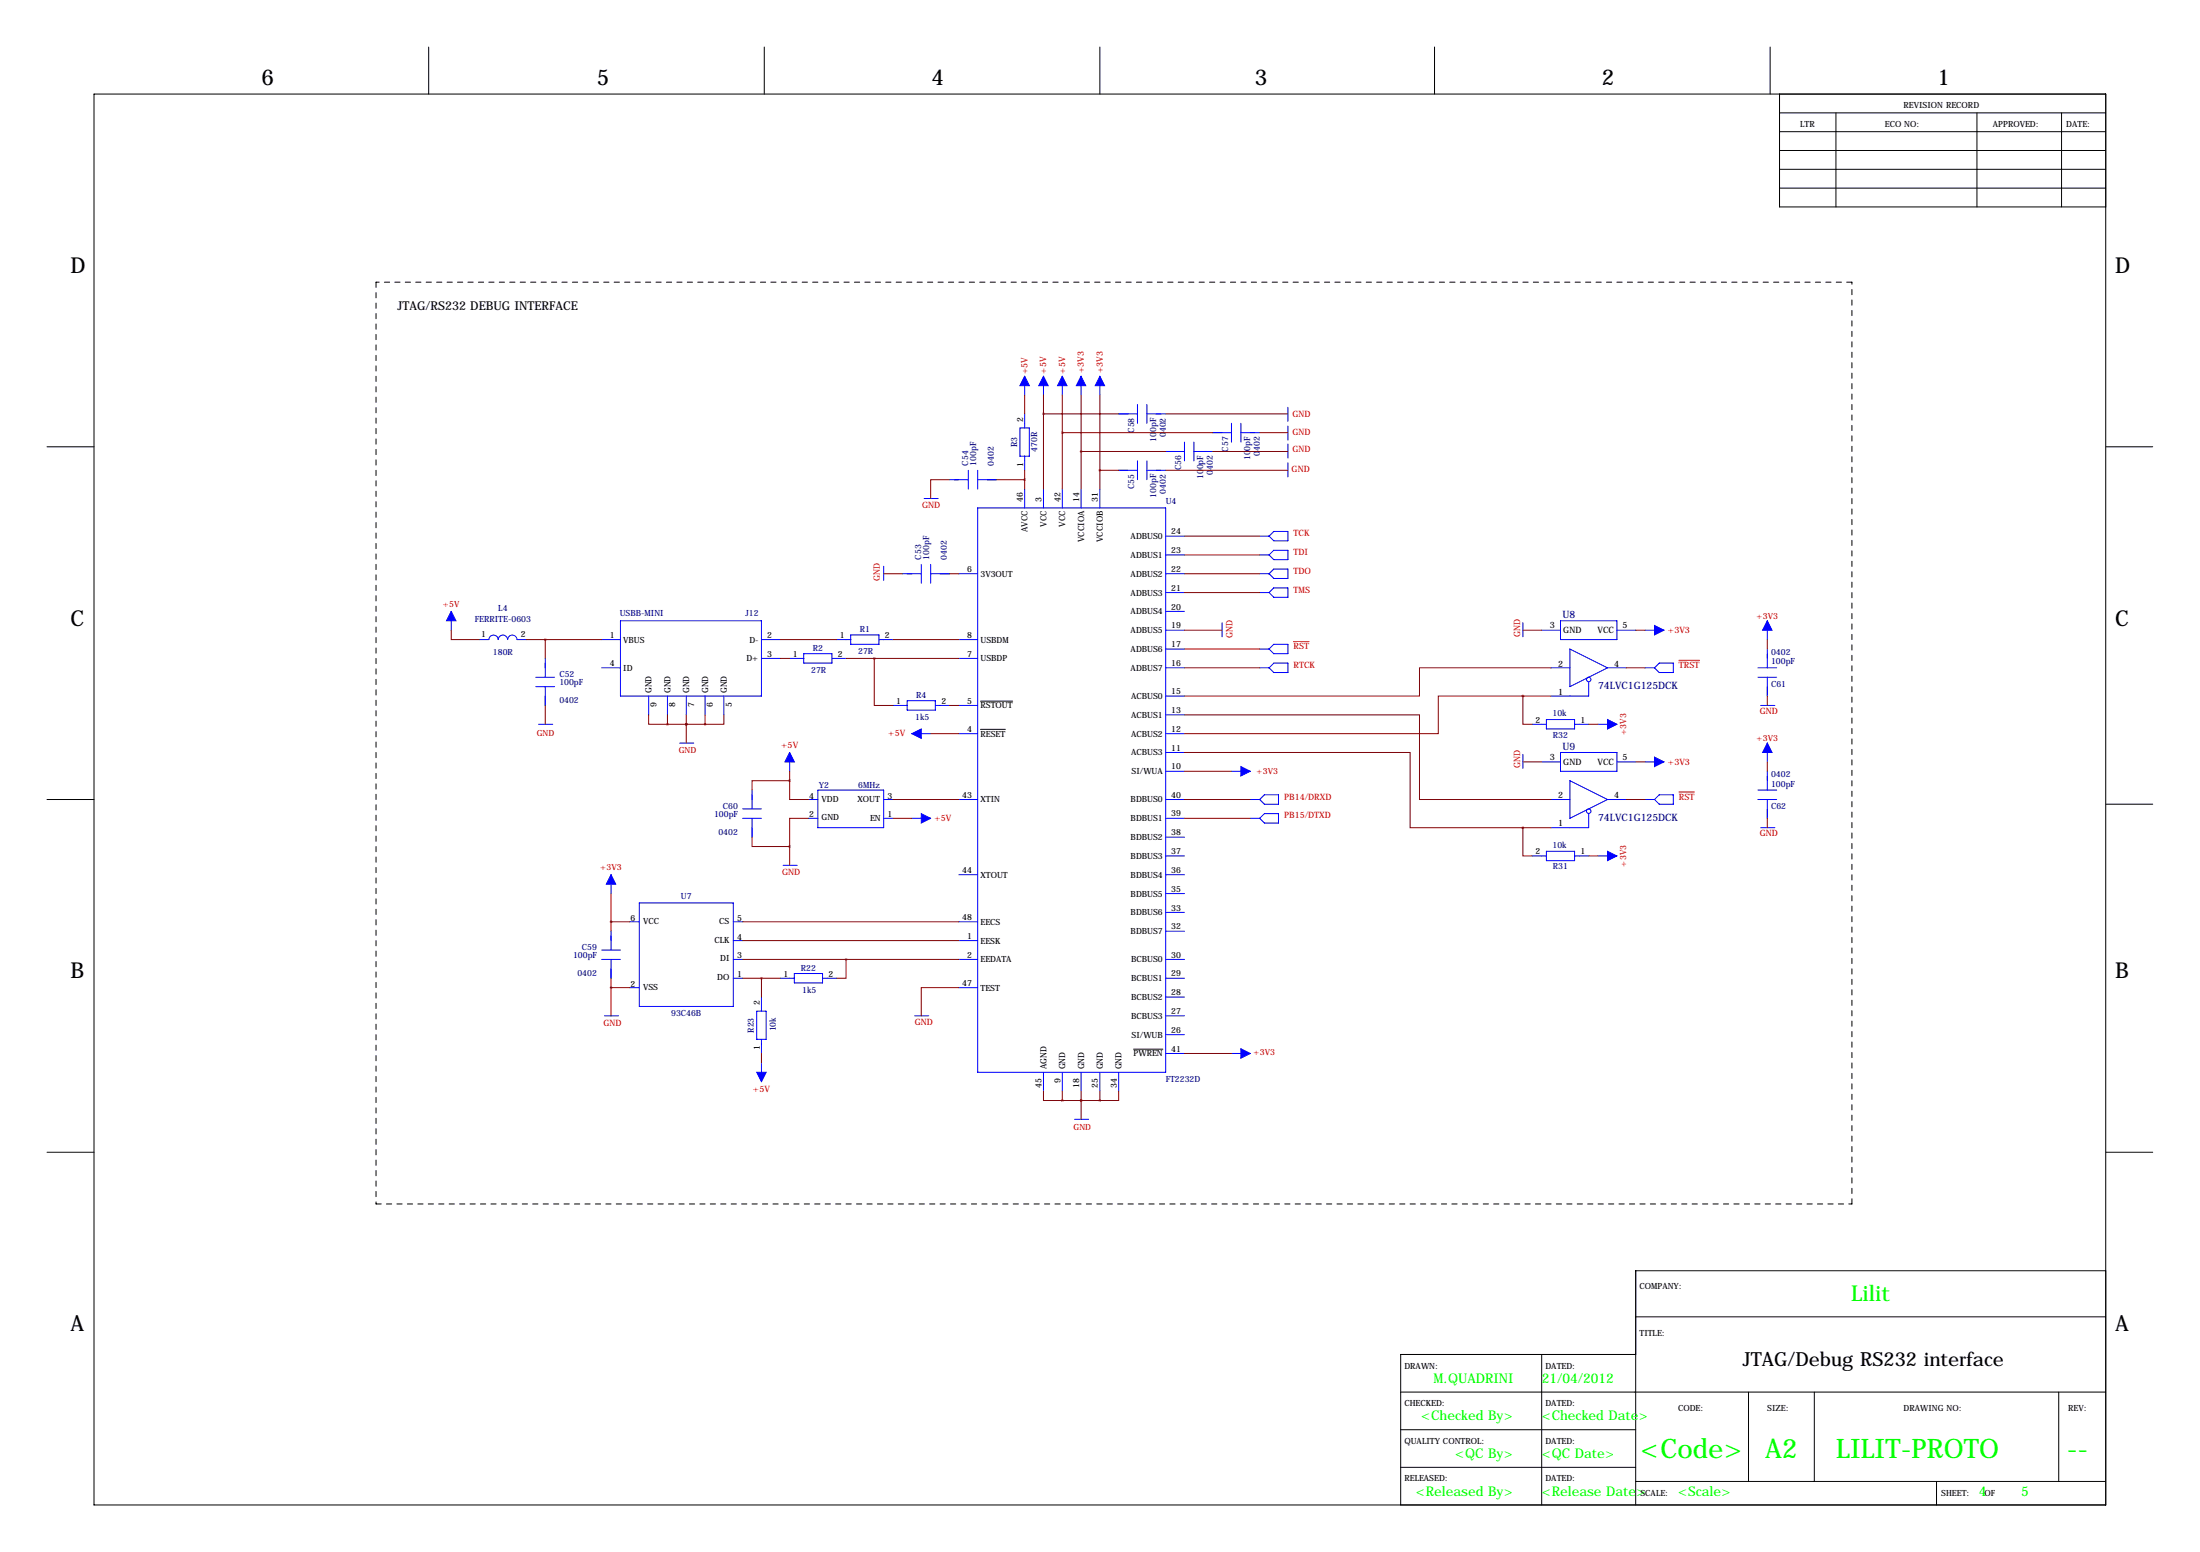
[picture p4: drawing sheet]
<svg xmlns="http://www.w3.org/2000/svg" width="594mm" height="419mm" viewBox="0 0 594 419" stroke-linecap="round" stroke-linejoin="round" font-family="sans-serif">
<g fill="none" stroke="#000" stroke-width=".27">
<path d="M115.8 12.7v12.7M206.5 12.7v12.7M297.2 12.7v12.7M387.6 12.7v12.7M478.3 12.7v12.7M25.4 25.4h543.6v381h-543.6zM480.8 25.4v30.5h88.2M480.8 30.5h88.2M480.8 35.6h88.2M496.1 30.5v25.4M534.2 30.5v25.4M557 30.5v25.4"/>
<path d="M480.8 40.6h88.2M480.8 45.7h88.2M480.8 50.8h88.2M12.7 120.6h12.7M569 120.6h12.7M264.9 189.3h8.7M264.9 197h6.7M12.7 215.9h12.7M569 217.2h12.7M306.3 283.3h7.9M12.7 311.1h12.7M569 311.1h12.7"/>
<path d="M442 355.6h127M569 343.2h-127v63.2M378.5 375.9h190.5M416.6 365.8v40.6M442 365.8h-63.5v40.6M472.4 375.9v24.1M490.2 375.9v24.1M556.3 375.9v24.1M378.5 386.1h63.5M378.5 396.2h63.5M442 400h127M523.2 400v6.4"/>
</g>
<path d="M101.6 76.2v248.9M500.4 76.2h-398.8M101.6 325.1h398.8M500.4 325.1v-248.9" fill="none" stroke="#000" stroke-width=".27" stroke-dasharray="1.4 1.4"/>
<g fill="none" stroke="#00f" stroke-width=".27">
<path d="M275.6 115.6h2.5v7.6h-2.5zM276.9 101.6v5.1M276.9 111.8v3.8M281.9 101.6v5.1M287 101.6v5.1M292.1 101.6v5.1M297.2 101.6v5.1M302.3 111.8h5M307.3 109.2v5.1M309.9 109.2v5.1M309.9 111.8h5.1M320 119.4v5.1"/>
<path d="M322.6 119.4v5.1M327.7 116.8h5M332.7 114.3v5.1M335.3 116.8h5.1M335.3 114.3v5.1M348 110v3.8M348 115.1v3.8M348 119.9v3.8M249.7 134.6h3.8M256.5 129.5h5.1M261.6 127v5.1M264.2 137.2h50.8v152.4h-50.8z"/>
<path d="M264.2 127v5.1M264.2 129.5h5M276.9 123.2v3.8M276.9 132.1v5.1M281.9 132.1v5.1M287 132.1v5.1M292.1 132.1v5.1M297.2 132.1v5.1M302.3 127h5M307.3 124.5v5M309.9 127h5.1M309.9 124.5v5"/>
<path d="M315 121.9h5M322.6 121.9h5.1M348 125v3.8M238.8 152.9v3.8M243.8 154.9h5.1M248.9 152.4v5.1M251.5 154.9h5M251.5 152.4v5.1M259.1 154.9h5.1M315 154.9h5M315 144.8h5M315 149.9h5"/>
<path d="M340.4 154.9h2.5M340.4 144.8h2.5M340.4 149.9h2.5M344.2 143.5h3.8v2.6h-3.8l-1.3-1.3zM344.2 148.6h3.8v2.5h-3.8l-1.3-1.2zM344.2 153.7h3.8v2.5h-3.8l-1.3-1.3zM121.9 165.1v5.1M129.5 172.7h2.6a1.27 1.27 0 0 1 1.3-1.2 1.27 1.27 0 0 1 1.2 1.2 1.27 1.27 0 0 1 1.3-1.2 1.27 1.27 0 0 1 1.3 1.2 1.27 1.27 0 0 1 1.2-1.2 1.27 1.27 0 0 1 1.3 1.2h2.5M147.3 177.8v5.1M162.6 172.7h5M167.6 167.6h38.1v20.4h-38.1zM205.7 172.7h5.1"/>
<path d="M205.7 177.8h5.1M213.4 177.8h3.8M217.2 176.5h7.6v2.6h-7.6zM224.8 177.8h3.8M226.1 172.7h3.8M229.9 171.4h7.6v2.6h-7.6zM237.5 172.7h3.8M259.1 172.7h5.1M259.1 177.8h5.1M315 160h5M315 165.1h5M315 170.2h5"/>
<path d="M315 175.3h5M330.2 168.1v3.9M340.4 160h2.5M340.4 175.3h2.5M342.9 160l1.3-1.2h3.8v2.5h-3.8zM344.2 174h3.8v2.5h-3.8l-1.3-1.2zM344.2 179.1h3.8v2.5h-3.8l-1.3-1.3zM411.5 168.1v3.9M416.6 170.2h5M421.6 167.6h15.3v5.1h-15.3zM424.2 175.3l10.1 5-10.1 5.1zM436.9 170.2h5.1"/>
<path d="M444.5 170.2h5.1M477.5 167.6v5.1M477.5 175.3v5M144.8 182.9h5.1M144.8 185.4h5.1M145.5 195.6h3.9M147.3 185.4v5.1M162.6 180.3h5M175.3 188v5M180.3 188v5M185.4 188v5M190.5 188v5"/>
<path d="M195.6 188v5M241.3 190.5h3.8M245.1 189.2h7.6v2.6h-7.6zM246.4 198.1h5.1M252.7 190.5h3.8M259.1 190.5h5.1M259.1 198.1h5.1M315 198.1h5M315 180.3h5M315 188h5M315 193h5M340.4 180.3h2.5"/>
<path d="M414 195.6h3.8M417.8 194.3h7.6v2.5h-7.6zM419.1 180.3h5.1M425.4 195.6h3.9M429.3 184.1v3.9h-10.2M431.8 195.6h5.1M434.3 180.3h5.1M444.5 180.3h2.5M447 180.3l1.3-1.2h3.8v2.5h-3.8zM475 180.3h5.1M475 182.9h5.1M475.7 190.5h3.9"/>
<path d="M477.5 182.9v5.1M183.6 200.7h3.9M200.7 218.4h5M203.2 213.4v5M213.4 203.2v5.1M218.4 215.9h2.6M221 213.4h17.8v10.1h-17.8zM238.8 215.9h2.5M259.1 215.9h5.1M315 215.9h5M315 203.2h5M315 208.3h5"/>
<path d="M332.7 208.3h5.1M337.8 215.9h2.6M340.4 215.9l1.2-1.3h3.8v2.6h-3.8zM411.5 203.7v3.8M416.6 205.7h5M419.1 215.9h5.1M421.6 203.2h15.3v5.1h-15.3zM424.2 210.8l10.1 5.1-10.1 5.1zM429.3 219.7v3.8h-10.2M434.3 215.9h5.1M436.9 205.7h5.1M444.5 215.9h2.5"/>
<path d="M444.5 205.7h5.1M447 215.9l1.3-1.3h3.8v2.6h-3.8zM475 215.9h5.1M475 213.4h5.1M477.5 200.7v5M477.5 208.3v5.1M477.5 215.9v5.1M165.1 236.2v5.1M200.7 221h5M203.2 221v5.1M211.6 233.7h3.8M218.4 221h2.6"/>
<path d="M238.8 221h2.5M246.4 221h5.1M259.1 236.2h5.1M315 236.2h5M315 221h5M315 226.1h5M315 231.1h5M337.8 221h2.6M340.4 221l1.2-1.3h3.8v2.5h-3.8zM414 231.1h3.8M417.8 229.9h7.6v2.5h-7.6zM425.4 231.1h3.9"/>
<path d="M431.8 231.1h5.1M475.7 223.5h3.9M162.6 259.1h5M162.6 256.5h5M165.1 251.5v5M165.1 259.1v5.1M170.2 248.9h2.5M172.7 243.8h25.4v28h-25.4zM198.1 248.9h2.6M198.1 254h2.6M198.1 259.1h2.6M259.1 248.9h5.1"/>
<path d="M259.1 254h5.1M259.1 259.1h5.1M315 259.1h5M315 241.3h5M315 246.4h5M315 251.5h5M163.3 274.3h3.8M170.2 266.7h2.5M198.1 264.2h2.6M204.5 273h2.5v7.7h-2.5zM205.7 269.2v3.8M210.8 264.2h3.8"/>
<path d="M214.6 262.9h7.6v2.5h-7.6zM222.2 264.2h3.9M247.1 274.3h3.9M259.1 266.7h5.1M315 264.2h5M315 269.2h5M315 274.3h5M315 279.4h5M205.7 280.7v3.8M205.7 287v5.1M281.9 289.6v5M287 289.6v5"/>
<path d="M292.1 289.6v5M297.2 289.6v5M302.3 289.6v5M315 284.5h5M332.7 284.5h5.1M290.3 302.3h3.8"/>
<circle cx="429.3" cy="183.5" r=".61"/>
<circle cx="429.3" cy="219" r=".61"/>
</g>
<g fill="#00f" stroke="#00f" stroke-width=".27">
<path d="M121.9 165.1l1.3 2.5h-2.6z"/>
<path d="M281.9 101.6l1.3 2.5h-2.5z"/>
<path d="M287 101.6l1.3 2.5h-2.5z"/>
<path d="M292.1 101.6l1.3 2.5h-2.6z"/>
<path d="M297.2 101.6l1.2 2.5h-2.5z"/>
<path d="M276.9 101.6l1.2 2.5h-2.5z"/>
<path d="M246.4 198.1l2.5-1.3v2.6z"/>
<path d="M213.4 203.2l1.2 2.5h-2.5z"/>
<path d="M248.9 219.7l2.6 1.3-2.6 1.2z"/>
<path d="M335.3 283.2l2.5 1.3-2.5 1.3z"/>
<path d="M335.3 207l2.5 1.3-2.5 1.2z"/>
<path d="M165.1 236.2l1.3 2.6h-2.6z"/>
<path d="M204.5 289.6h2.5l-1.3 2.5z"/>
<path d="M447 168.9l2.6 1.3-2.6 1.2z"/>
<path d="M447 204.5l2.6 1.2-2.6 1.3z"/>
<path d="M434.3 229.9l2.6 1.2-2.6 1.3z"/>
<path d="M434.3 194.3l2.6 1.3-2.6 1.2z"/>
<path d="M477.5 167.6l1.3 2.6h-2.6z"/>
<path d="M477.5 200.7l1.3 2.5h-2.6z"/>
</g>
<path d="M349.5 173.2h4.2M453.6 178.3h5.6M453.6 213.9h4.3" fill="none" stroke="#f00" stroke-width=".27"/>
<g fill="none" stroke="#800000" stroke-width=".27">
<path d="M276.9 106.7v5.1M281.9 106.7v25.4M281.9 111.8h20.4M287 106.7v25.4M287 116.8h40.7M292.1 106.7v25.4M297.2 106.7v25.4M315 111.8h33M340.4 116.8h7.6M256.5 129.5h-5v5.1M269.2 129.5h7.7M276.9 127v5.1"/>
<path d="M292.1 121.9h22.9M297.2 127h5.1M315 127h33M327.7 121.9h20.3M238.8 154.9h5M256.5 154.9h2.6M320 154.9h20.4M320 144.8h20.4M320 149.9h20.4M121.9 170.2v2.5h7.6M142.2 172.7h20.4M147.3 172.7v5.1"/>
<path d="M210.8 172.7h15.3M210.8 177.8h2.6M228.6 177.8h30.5M236.2 177.8v12.7h5.1M241.3 172.7h17.8M320 160h20.4M320 170.2h10.2M320 175.3h20.4M411.5 170.2h5.1M442 170.2h2.5M477.5 172.7v2.6M147.3 190.5v5.1"/>
<path d="M175.3 193v2.6h5M180.3 193v2.6M180.3 195.6h10.2M185.4 195.6h.1M185.4 193v7.7M190.5 193v2.6M195.6 193v2.6h-5.1M251.5 198.1h7.6M256.5 190.5h2.6M320 193h63.5v22.9h35.6M320 180.3h20.4M411.5 188h-22.9v10.1h-68.6"/>
<path d="M411.5 188v7.6h2.5M411.5 188h7.6M419.1 180.3h-35.6v7.7h-63.5M429.3 195.6h2.5M439.4 180.3h5.1M477.5 188v2.5M213.4 210.8v5.1h5M213.4 210.8h-10.2v2.6M213.4 208.3v2.5M241.3 215.9h17.8M320 203.2h61v20.3h30.5M320 215.9h17.8"/>
<path d="M320 208.3h12.7M411.5 205.7h5.1M439.4 215.9h5.1M442 205.7h2.5M477.5 205.7v2.6M203.2 226.1v2.5h10.2M213.4 228.6v5.1M218.4 221h-5v7.6M241.3 221h5.1M320 221h17.8M411.5 223.5v7.6h2.5M411.5 223.5h7.6"/>
<path d="M429.3 231.1h2.5M477.5 221v2.5M165.1 248.9h5.1M165.1 241.3v10.2M200.7 248.9h58.4M200.7 254h58.4M200.7 259.1h58.4M228.6 259.1v5.1h-2.5M165.1 266.7h5.1M165.1 264.2v10.1M200.7 264.2h10.1M205.7 264.2v5"/>
<path d="M259.1 266.7h-10.2v7.6M205.7 284.5v2.5M281.9 294.6v2.6h5.1M287 294.6v2.6M287 297.2h10.2M292.1 297.2h.1M292.1 294.6v7.7M297.2 294.6v2.6M302.3 294.6v2.6h-5.1M320 284.5h12.7"/>
</g>
<path d="M180.3 195.6a.05 .05 0 0 0 .1 0 .05 .05 0 0 0-.1 0zM276.8 129.5a.05 .05 0 0 0 .1 0 .05 .05 0 0 0-.1 0zM281.9 111.8a.05 .05 0 0 0 .1 0 .05 .05 0 0 0-.1 0zM205.7 264.2a.05 .05 0 0 0 .1 0 .05 .05 0 0 0-.1 0zM213.3 210.8a.05 .05 0 0 0 .1 0 .05 .05 0 0 0-.1 0zM213.3 228.6a.05 .05 0 0 0 .1 0 .05 .05 0 0 0-.1 0z" fill="#800000" stroke="#800000" stroke-width=".63"/>
<g font-size="7.3" fill="#0f0">
<text x="443.3" y="393.7">&lt;Code&gt;</text>
<text x="477" y="393.7">A2</text>
<text x="496.1" y="393.7">LILIT-PROTO</text>
<text x="558.4" y="393.7">--</text>
</g>
<g font-size="5.9">
<text x="70.6" y="22.9">6</text>
<text x="161.3" y="22.9">5</text>
<text x="251.7" y="22.9">4</text>
<text x="339.1" y="22.9">3</text>
<text x="432.8" y="22.9">2</text>
<text x="523.5" y="22.9">1</text>
<text x="19" y="73.7">D</text>
<text x="571.5" y="73.7">D</text>
<text x="19" y="168.9">C</text>
<text x="571.5" y="168.9">C</text>
<text x="19" y="264.2">B</text>
<text x="571.5" y="264.2">B</text>
<text x="19" y="359.4">A</text>
<text x="571.5" y="359.4">A</text>
</g>
<text font-size="5.9" fill="#0f0" x="500.2" y="351.3">Lilit</text>
<text font-size="5.3" x="470.9" y="368.8">JTAG/Debug RS232 interface</text>
<g font-size="3.6" fill="#0f0">
<text x="387.3" y="373.4">M.QUADRINI</text>
<text x="416.6" y="373.4">21/04/2012</text>
<text x="384" y="383.5">&lt;Checked By&gt;</text>
<text x="416.6" y="383.5">&lt;Checked Date&gt;</text>
<text x="393.1" y="393.7">&lt;QC By&gt;</text>
<text x="416.6" y="393.7">&lt;QC Date&gt;</text>
<text x="382.5" y="403.9">&lt;Released By&gt;</text>
<text x="416.6" y="403.9">&lt;Release Date&gt;</text>
<text x="453.4" y="403.9">&lt;Scale&gt;</text>
<text x="534.7" y="403.9">4</text>
<text x="546.1" y="403.9">5</text>
</g>
<text font-size="3.3" x="107.4" y="83.8">JTAG/RS232 DEBUG INTERFACE</text>
<g font-size="2.7" fill="#000080">
<text x="422.2" y="166.9">U8</text>
<text x="431.8" y="186.1">74LVC1G125DCK</text>
<text x="422.2" y="202.4">U9</text>
<text x="431.8" y="221.6">74LVC1G125DCK</text>
</g>
<g font-size="2.4" fill="#f00">
<text x="277.6" y="101.1" transform="rotate(-90 277.6 101.1)">+5V</text>
<text x="282.7" y="100.9" transform="rotate(-90 282.7 100.9)">+5V</text>
<text x="287.8" y="100.9" transform="rotate(-90 287.8 100.9)">+5V</text>
<text x="292.9" y="100.8" transform="rotate(-90 292.9 100.8)">+3V3</text>
<text x="297.9" y="100.8" transform="rotate(-90 297.9 100.8)">+3V3</text>
<text x="349.3" y="112.5">GND</text>
<text x="349.3" y="117.3">GND</text>
<text x="349.3" y="122.2">GND</text>
<text x="349" y="127.5">GND</text>
<text x="249.2" y="137.2">GND</text>
<text x="349.5" y="144.8">TCK</text>
<text x="349.5" y="149.9">TDI</text>
<text x="349.5" y="154.9">TDO</text>
<text x="237.7" y="157" transform="rotate(-90 237.7 157)">GND</text>
<text x="349.5" y="160">TMS</text>
<text x="333" y="172.2" transform="rotate(-90 333 172.2)">GND</text>
<text x="410.7" y="172" transform="rotate(-90 410.7 172)">GND</text>
<text x="450.7" y="170.9">+3V3</text>
<text x="349.5" y="175.3">RST</text>
<text x="349.5" y="180.3">RTCK</text>
<text x="453.6" y="180.3">TRST</text>
<text x="475.5" y="192.8">GND</text>
<text x="211.1" y="201.9">+5V</text>
<text x="240" y="198.9">+5V</text>
<text x="410.7" y="207.5" transform="rotate(-90 410.7 207.5)">GND</text>
<text x="450.7" y="206.5">+3V3</text>
<text x="347" y="215.9">PB14/DRXD</text>
<text x="453.6" y="215.9">RST</text>
<text x="252.5" y="221.7">+5V</text>
<text x="347" y="221">PB15/DTXD</text>
<text x="475.5" y="225.8">GND</text>
<text x="211.3" y="236.2">GND</text>
<text x="163.1" y="277.1">GND</text>
<text x="247.1" y="276.9">GND</text>
<text x="203.4" y="294.9">+5V</text>
</g>
<g font-size="2.4">
<text x="418.8" y="169.7">3</text>
<text x="422.4" y="171">GND</text>
<text x="431.6" y="171">VCC</text>
<text x="438.4" y="169.7">5</text>
<text x="421" y="180">2</text>
<text x="436.1" y="180">4</text>
<text x="421" y="187.6">1</text>
<text x="418.8" y="205.2">3</text>
<text x="422.4" y="206.6">GND</text>
<text x="431.6" y="206.6">VCC</text>
<text x="438.4" y="205.2">5</text>
<text x="421" y="215.5">2</text>
<text x="436.1" y="215.5">4</text>
<text x="421" y="223.2">1</text>
</g>
<g font-size="2.3">
<text x="514.4" y="29.2">REVISION RECORD</text>
<text x="486.4" y="34.3">LTR</text>
<text x="509.3" y="34.3">ECO NO:</text>
<text x="538.5" y="34.3">APPROVED:</text>
<text x="558.3" y="34.3">DATE:</text>
<text x="276.5" y="113.9" transform="rotate(-90 276.5 113.9)">2</text>
<text x="276.5" y="126.1" transform="rotate(-90 276.5 126.1)">1</text>
<text x="276.4" y="135.6" transform="rotate(-90 276.4 135.6)">46</text>
<text x="281.4" y="135.6" transform="rotate(-90 281.4 135.6)">3</text>
<text x="286.5" y="135.6" transform="rotate(-90 286.5 135.6)">42</text>
<text x="291.6" y="135.6" transform="rotate(-90 291.6 135.6)">14</text>
<text x="296.7" y="135.6" transform="rotate(-90 296.7 135.6)">31</text>
<text x="277.7" y="143.7" transform="rotate(-90 277.7 143.7)">AVCC</text>
<text x="282.7" y="142.3" transform="rotate(-90 282.7 142.3)">VCC</text>
<text x="287.8" y="142.3" transform="rotate(-90 287.8 142.3)">VCC</text>
<text x="292.9" y="146.4" transform="rotate(-90 292.9 146.4)">VCCIOA</text>
<text x="298" y="146.4" transform="rotate(-90 298 146.4)">VCCIOB</text>
<text x="305.5" y="145.6">ADBUS0</text>
<text x="316.5" y="144.3">24</text>
<text x="316.5" y="149.4">23</text>
<text x="261.3" y="154.4">6</text>
<text x="264.9" y="155.7">3V3OUT</text>
<text x="305.5" y="150.7">ADBUS1</text>
<text x="305.5" y="155.7">ADBUS2</text>
<text x="316.5" y="154.4">22</text>
<text x="305.5" y="160.8">ADBUS3</text>
<text x="316.5" y="159.5">21</text>
<text x="305.5" y="165.9">ADBUS4</text>
<text x="316.5" y="164.6">20</text>
<text x="130" y="172">1</text>
<text x="140.7" y="172">2</text>
<text x="164.8" y="172.2">1</text>
<text x="168.4" y="173.5">VBUS</text>
<text x="202.5" y="173.5">D-</text>
<text x="207.3" y="172.2">2</text>
<text x="226.9" y="172.3">1</text>
<text x="239.1" y="172.3">2</text>
<text x="261.3" y="172.2">8</text>
<text x="264.9" y="173.5">USBDM</text>
<text x="305.5" y="171">ADBUS5</text>
<text x="316.5" y="169.7">19</text>
<text x="164.8" y="179.8">4</text>
<text x="201.7" y="178.6">D+</text>
<text x="207.3" y="177.3">3</text>
<text x="214.2" y="177.4">1</text>
<text x="226.4" y="177.4">2</text>
<text x="261.3" y="177.3">7</text>
<text x="264.9" y="178.6">USBDP</text>
<text x="305.5" y="176.1">ADBUS6</text>
<text x="316.5" y="174.8">17</text>
<text x="316.5" y="179.8">16</text>
<text x="168.4" y="181.1">ID</text>
<text x="305.5" y="181.1">ADBUS7</text>
<text x="176.1" y="187.2" transform="rotate(-90 176.1 187.2)">GND</text>
<text x="177.4" y="190.8" transform="rotate(-90 177.4 190.8)">9</text>
<text x="181.1" y="187.2" transform="rotate(-90 181.1 187.2)">GND</text>
<text x="182.5" y="190.8" transform="rotate(-90 182.5 190.8)">8</text>
<text x="186.2" y="187.2" transform="rotate(-90 186.2 187.2)">GND</text>
<text x="187.5" y="190.8" transform="rotate(-90 187.5 190.8)">7</text>
<text x="191.3" y="187.2" transform="rotate(-90 191.3 187.2)">GND</text>
<text x="192.6" y="190.8" transform="rotate(-90 192.6 190.8)">6</text>
<text x="196.4" y="187.2" transform="rotate(-90 196.4 187.2)">GND</text>
<text x="197.7" y="190.8" transform="rotate(-90 197.7 190.8)">5</text>
<text x="242.2" y="190.1">1</text>
<text x="254.4" y="190.1">2</text>
<text x="261.3" y="190">5</text>
<text x="264.9" y="191.3">RSTOUT</text>
<text x="305.6" y="188.8">ACBUS0</text>
<text x="316.5" y="187.5">15</text>
<text x="261.3" y="197.6">4</text>
<text x="305.6" y="193.8">ACBUS1</text>
<text x="316.5" y="192.5">13</text>
<text x="316.5" y="197.6">12</text>
<text x="414.9" y="195.2">2</text>
<text x="427.1" y="195.2">1</text>
<text x="264.9" y="198.9">RESET</text>
<text x="305.6" y="198.9">ACBUS2</text>
<text x="316.5" y="202.7">11</text>
<text x="305.6" y="204">ACBUS3</text>
<text x="305.8" y="209.1">SI/WUA</text>
<text x="316.5" y="207.8">10</text>
<text x="218.6" y="215.6">4</text>
<text x="239.8" y="215.6">3</text>
<text x="260" y="215.4">43</text>
<text x="316.5" y="215.4">40</text>
<text x="218.6" y="220.7">2</text>
<text x="222" y="221.5">GND</text>
<text x="222" y="216.5">VDD</text>
<text x="231.7" y="216.7">XOUT</text>
<text x="235.1" y="221.8">EN</text>
<text x="239.8" y="220.7">1</text>
<text x="264.9" y="216.7">XTIN</text>
<text x="305.5" y="216.7">BDBUS0</text>
<text x="305.5" y="221.8">BDBUS1</text>
<text x="316.5" y="220.5">39</text>
<text x="305.5" y="226.9">BDBUS2</text>
<text x="316.5" y="225.6">38</text>
<text x="305.5" y="231.9">BDBUS3</text>
<text x="316.5" y="230.6">37</text>
<text x="414.9" y="230.7">2</text>
<text x="427.1" y="230.7">1</text>
<text x="260" y="235.7">44</text>
<text x="264.9" y="237">XTOUT</text>
<text x="305.5" y="237">BDBUS4</text>
<text x="316.5" y="235.7">36</text>
<text x="305.5" y="242.1">BDBUS5</text>
<text x="316.5" y="240.8">35</text>
<text x="316.5" y="245.9">33</text>
<text x="170.4" y="248.7">6</text>
<text x="173.7" y="249.5">VCC</text>
<text x="194.3" y="249.5">CS</text>
<text x="199.1" y="248.7">5</text>
<text x="260" y="248.4">48</text>
<text x="264.9" y="249.7">EECS</text>
<text x="305.5" y="247.2">BDBUS6</text>
<text x="316.5" y="251">32</text>
<text x="193" y="254.6">CLK</text>
<text x="199.1" y="253.7">4</text>
<text x="261.3" y="253.5">1</text>
<text x="264.9" y="254.8">EESK</text>
<text x="305.5" y="252.3">BDBUS7</text>
<text x="194.6" y="259.6">DI</text>
<text x="199.1" y="258.8">3</text>
<text x="199.1" y="263.9">1</text>
<text x="211.7" y="263.8">1</text>
<text x="223.9" y="263.8">2</text>
<text x="261.3" y="258.6">2</text>
<text x="264.9" y="259.9">EEDATA</text>
<text x="305.6" y="259.9">BCBUS0</text>
<text x="316.5" y="263.7">29</text>
<text x="316.5" y="258.6">30</text>
<text x="170.4" y="266.4">2</text>
<text x="173.7" y="267.3">VSS</text>
<text x="193.8" y="264.7">DO</text>
<text x="260" y="266.2">47</text>
<text x="264.9" y="267.5">TEST</text>
<text x="305.6" y="265">BCBUS1</text>
<text x="316.5" y="268.7">28</text>
<text x="205.3" y="271.4" transform="rotate(-90 205.3 271.4)">2</text>
<text x="305.6" y="270">BCBUS2</text>
<text x="305.6" y="275.1">BCBUS3</text>
<text x="316.5" y="273.8">27</text>
<text x="305.8" y="280.2">SI/WUB</text>
<text x="316.5" y="278.9">26</text>
<text x="205.3" y="283.6" transform="rotate(-90 205.3 283.6)">1</text>
<text x="306.3" y="285.3">PWREN</text>
<text x="316.5" y="284">41</text>
<text x="281.4" y="293.7" transform="rotate(-90 281.4 293.7)">45</text>
<text x="282.7" y="288.8" transform="rotate(-90 282.7 288.8)">AGND</text>
<text x="286.5" y="292.4" transform="rotate(-90 286.5 292.4)">9</text>
<text x="287.8" y="288.8" transform="rotate(-90 287.8 288.8)">GND</text>
<text x="291.6" y="293.7" transform="rotate(-90 291.6 293.7)">18</text>
<text x="292.9" y="288.8" transform="rotate(-90 292.9 288.8)">GND</text>
<text x="296.7" y="293.7" transform="rotate(-90 296.7 293.7)">25</text>
<text x="298" y="288.8" transform="rotate(-90 298 288.8)">GND</text>
<text x="301.8" y="293.7" transform="rotate(-90 301.8 293.7)">34</text>
<text x="303.1" y="288.8" transform="rotate(-90 303.1 288.8)">GND</text>
<text x="443" y="348">COMPANY:</text>
<text x="443" y="360.7">TITLE:</text>
<text x="379.5" y="369.6">DRAWN:</text>
<text x="417.6" y="369.6">DATED:</text>
<text x="379.5" y="379.7">CHECKED:</text>
<text x="417.6" y="379.7">DATED:</text>
<text x="453.4" y="381">CODE:</text>
<text x="477.5" y="381">SIZE:</text>
<text x="514.4" y="381">DRAWING NO:</text>
<text x="558.8" y="381">REV:</text>
<text x="379.5" y="389.9">QUALITY CONTROL:</text>
<text x="417.6" y="389.9">DATED:</text>
<text x="379.5" y="400">RELEASED:</text>
<text x="417.6" y="400">DATED:</text>
<text x="443.2" y="403.9">SCALE:</text>
<text x="524.5" y="403.9">SHEET:</text>
<text x="536.2" y="403.9">OF</text>
</g>
<g font-size="2.3" fill="#000080">
<text x="306.4" y="116.9" transform="rotate(-90 306.4 116.9)">C58</text>
<text x="312.4" y="119.2" transform="rotate(-90 312.4 119.2)">100pF</text>
<text x="315" y="118" transform="rotate(-90 315 118)">0402</text>
<text x="261.6" y="125.7" transform="rotate(-90 261.6 125.7)">C54</text>
<text x="263.7" y="125.7" transform="rotate(-90 263.7 125.7)">100pF</text>
<text x="268.6" y="125.7" transform="rotate(-90 268.6 125.7)">0402</text>
<text x="274.8" y="120.8" transform="rotate(-90 274.8 120.8)">R3</text>
<text x="280.2" y="122.1" transform="rotate(-90 280.2 122.1)">470R</text>
<text x="331.8" y="121.9" transform="rotate(-90 331.8 121.9)">C57</text>
<text x="337.8" y="124.3" transform="rotate(-90 337.8 124.3)">100pF</text>
<text x="340.4" y="123.1" transform="rotate(-90 340.4 123.1)">0402</text>
<text x="319.1" y="127" transform="rotate(-90 319.1 127)">C56</text>
<text x="325.1" y="129.4" transform="rotate(-90 325.1 129.4)">100pF</text>
<text x="327.7" y="128.2" transform="rotate(-90 327.7 128.2)">0402</text>
<text x="306.4" y="132.1" transform="rotate(-90 306.4 132.1)">C55</text>
<text x="312.4" y="134.5" transform="rotate(-90 312.4 134.5)">100pF</text>
<text x="315" y="133.3" transform="rotate(-90 315 133.3)">0402</text>
<text x="315" y="136.1">U4</text>
<text x="248.9" y="151.1" transform="rotate(-90 248.9 151.1)">C53</text>
<text x="251" y="151.1" transform="rotate(-90 251 151.1)">100pF</text>
<text x="255.9" y="151.1" transform="rotate(-90 255.9 151.1)">0402</text>
<text x="128.3" y="168">FERRITE-0603</text>
<text x="134.6" y="165.1">L4</text>
<text x="167.5" y="166.5">USBB-MINI</text>
<text x="201.4" y="166.4">J12</text>
<text x="232.3" y="170.7">R1</text>
<text x="133.2" y="176.9">180R</text>
<text x="219.6" y="175.8">R2</text>
<text x="231.9" y="176.6">27R</text>
<text x="478.5" y="179.4">100pF</text>
<text x="478.5" y="176.9">0402</text>
<text x="151.1" y="182.9">C52</text>
<text x="151.1" y="185">100pF</text>
<text x="219.2" y="181.7">27R</text>
<text x="478.5" y="185.4">C61</text>
<text x="151.1" y="189.8">0402</text>
<text x="247.5" y="188.5">R4</text>
<text x="247.3" y="194.4">1k5</text>
<text x="419.5" y="193.3">10k</text>
<text x="419.6" y="199.2">R32</text>
<text x="478.5" y="209.9">0402</text>
<text x="221.2" y="212.9">Y2</text>
<text x="231.9" y="212.9">6MHz</text>
<text x="478.5" y="212.4">100pF</text>
<text x="192.9" y="220.6">100pF</text>
<text x="195.3" y="218.4">C60</text>
<text x="478.5" y="218.4">C62</text>
<text x="194.1" y="225.4">0402</text>
<text x="419.5" y="228.9">10k</text>
<text x="419.6" y="234.8">R31</text>
<text x="184" y="242.8">U7</text>
<text x="157.2" y="256.5">C59</text>
<text x="154.8" y="258.7">100pF</text>
<text x="156" y="263.5">0402</text>
<text x="216.4" y="262.1">R22</text>
<text x="216.8" y="268">1k5</text>
<text x="181.3" y="274.4">93C46B</text>
<text x="203.7" y="278.9" transform="rotate(-90 203.7 278.9)">R23</text>
<text x="209.6" y="278.5" transform="rotate(-90 209.6 278.5)">10k</text>
<text x="315" y="292.2">FT2232D</text>
</g>
<g font-size="2.3" fill="#f00">
<text x="119.7" y="163.8">+5V</text>
<text x="474.6" y="167.1">+3V3</text>
<text x="145" y="198.6">GND</text>
<text x="183.4" y="203.5">GND</text>
<text x="439.4" y="198.5" transform="rotate(-90 439.4 198.5)">+3V3</text>
<text x="474.6" y="200.2">+3V3</text>
<text x="339.5" y="209">+3V3</text>
<text x="162.2" y="234.9">+3V3</text>
<text x="439.4" y="234" transform="rotate(-90 439.4 234)">+3V3</text>
<text x="338.7" y="285">+3V3</text>
<text x="290.1" y="305.1">GND</text>
</g>
</svg>
